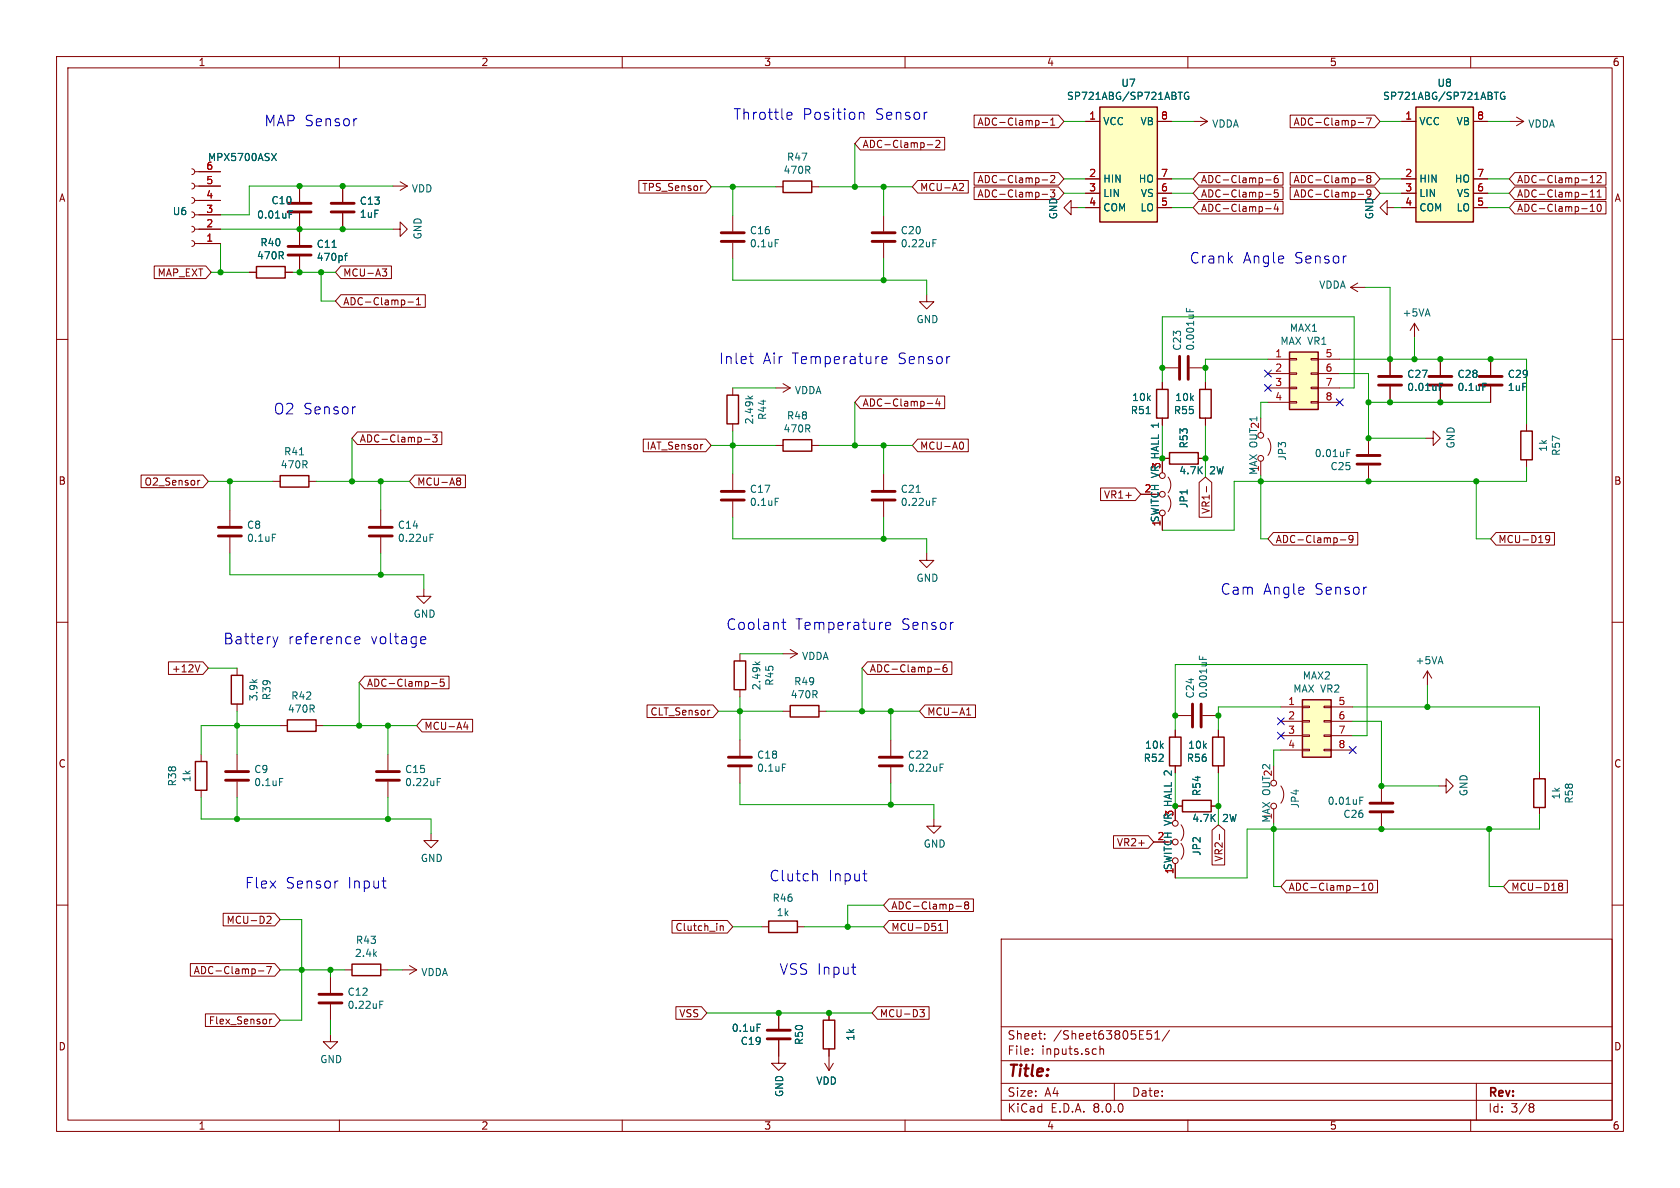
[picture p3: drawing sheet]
<svg xmlns="http://www.w3.org/2000/svg" width="297mm" height="210mm" viewBox="0 0 297 210" stroke-linecap="round" stroke-linejoin="round" font-family="sans-serif">
<g fill="none" stroke="#840000" stroke-width=".18">
<path d="M10 10h277v190h-277zM12 12h273v186h-273zM60 10v2M110 10v2M160 10v2M210 10v2M260 10v2M129.5 38.1v2.8M137.2 33h1.2M143.5 33h1.3M156.2 38.1v2.8M10 60h2"/>
<path d="M129.5 42.9v2.8M156.2 42.9v2.8M250.1 57.2l-.8 1.2M250.1 57.2v2.5M250.1 57.2l.7 1.2M285 60h2M205.5 67.6v1.2M205.5 73.9v1.3M213.1 67.6v1.2M213.1 73.9v1.3M222.9 73.9v2.6M224.2 77.5a2.54 2.54 0 0 1 0 3"/>
<path d="M241.9 77.5v2.8M48.3 85.1h1.2M54.6 85.1h1.3M67.3 90.2v2.8M67.3 95v2.8M205.5 81h1.3M211.8 81h1.3M241.9 82.3v2.8M10 110h2M41.9 118.1v1.3M74.9 104.1v1.3h1.3l-1.3 1.3-1.2-1.3h1.2M285 110h2"/>
<path d="M41.9 124.5v1.2M41.9 133.4v2.7M41.9 138.2v2.8M215.4 129v1.3M215.4 135.4v1.3M225.2 135.4v2.5M226.4 138.9a2.54 2.54 0 0 1 0 3.1M244.2 138.9v2.8M10 160h2M165.1 144.8v1.3h1.3l-1.3 1.2-1.3-1.2h1.3M204 148.8h2.5M207.8 152.7v2.5"/>
<path d="M208.8 149.1a2.26 2.26 0 0 1 0 2.8M208.8 145.8a2.26 2.26 0 0 1 0 2.8M244.2 143.8v2.8M285 160h2M177 166h108v32h-108zM60 198v2M110 198v2M160 198v2M177 194.5h108M177 191.5h108M177 187.5h108M177 181.5h108"/>
<path d="M182.5 186.3v.1M182.5 185.5v.1M184.7 183.6v.1M184.7 182.8v.1M194.5 184.9v1.5M194.5 185.5l.2-.1 .3 .1 .1 .9M197 191.5v3M202.8 182.2h.7M203 182.8h.3l.3 .3-.1 .5-.5 .1M204.2 183.7h.8M204.2 182.6l.4-.4v1.5M206.7 182.1l-1.2 2"/>
<path d="M210 198v2M260 198v2M261 191.5v6.5M270.6 195.1h.3l.3 .3-.3 .3M270.6 195.7h.3M270.9 195.7l.2 .2 .1 .4-.3 .3h-.3"/>
<circle cx="222.9" cy="77" r=".51"/>
<circle cx="222.9" cy="81" r=".51"/>
<circle cx="225.2" cy="138.4" r=".51"/>
<circle cx="207.8" cy="148.8" r=".51"/>
<circle cx="207.8" cy="152.1" r=".51"/>
<circle cx="207.8" cy="145.5" r=".51"/>
<circle cx="225.2" cy="142.5" r=".51"/>
</g>
<path d="M127.5 42.7h4.1M127.5 41.1h4.1M154.2 42.7h4M154.2 41.1h4M65.3 94.7h4M65.3 93.2h4M239.9 80.5h4.1M239.9 82h4.1M39.9 137.9h4M39.9 136.4h4M242.2 142h4.1M242.2 143.5h4.1" fill="none" stroke="#840000" stroke-width=".51"/>
<path d="M137 42.4h.7M164.9 42.4h.6M164.9 43h.5M202.6 73.1h.8M238.1 79.4h.6M52.9 80.4h.8M76 95h.5M76 94.4h.6M238.1 80.1h.4M49.4 137.6h.6M240.4 141.5h.4M240.4 140.9h.6" fill="none" stroke="#006464" stroke-width=".18"/>
<path d="M138.4 32h5.1v2h-5.1zM204.5 68.8h2v5.1h-2zM212.1 68.8h2v5.1h-2zM49.5 84.1h5.1v2h-5.1zM206.8 80h5v2h-5zM40.9 119.4h2v5.1h-2zM214.4 130.3h2v5.1h-2z" fill="none" stroke="#840000" stroke-width=".25"/>
<path d="M230.3 123.7h5v10.2h-5z" fill="#ffffc2"/>
<g fill="none" stroke="#840000" stroke-width=".18">
<path d="M60.6 32.9v2.8M60.6 37.7v2.8M69.5 32.9h2.5M70.7 32.1l1.3 .8M72 32.9l-1.3 .8M189.4 36.7v-1.3l-1.3 1.3 1.3 1.3v-1.3h1.2M69.5 40.5h1.2v-1.3l1.3 1.3-1.3 1.3v-1.3M252.1 77.5h1.3v-1.3l1.2 1.3-1.2 1.2v-1.2M254.6 63.5v2.8M254.6 68.3v2.8M263.5 63.5v2.8M263.5 68.3v2.8"/>
<path d="M269.9 74.9v1.3M40.6 90.2v2.8M40.6 95v2.8M269.9 81.3v1.3M35.6 133.4v1.2M35.6 139.7v1.3M49.5 128.3h1.3M55.9 128.3h1.2M226.4 125h3.9M226.4 127.5h3.9M226.4 130h3.9M226.4 132.6h3.9"/>
<path d="M230.3 132.5h1.2v.2h-1.2zM230.3 129.9h1.2v.3h-1.2zM230.3 127.4h1.2v.2h-1.2zM230.3 124.8h1.2v.3h-1.2zM234.1 132.5h1.2v.2h-1.2zM234.1 129.9h1.2v.3h-1.2zM234.1 127.4h1.2v.2h-1.2zM234.1 124.8h1.2v.3h-1.2zM235.3 125h3.8M235.3 127.5h3.8M235.3 130h3.8M235.3 132.6h3.8"/>
</g>
<path d="M268.9 76.2h2v5.1h-2zM34.5 134.6h2.1v5.1h-2.1zM50.8 127.3h5.1v2h-5.1zM230.3 123.7h5v10.2h-5z" fill="none" stroke="#840000" stroke-width=".25"/>
<path d="M58.5 37.5h4.1M58.5 35.9h4.1M252.6 68.1h4.1M252.6 66.5h4.1M261.5 68.1h4.1M261.5 66.5h4.1M38.6 94.7h4.1M38.6 93.2h4.1" fill="none" stroke="#840000" stroke-width=".51"/>
<path d="M262.1 67.8h.6M48.1 94.4h.7" fill="none" stroke="#006464" stroke-width=".18"/>
<path d="M250.3 18.9h10.2v20.3h-10.2z" fill="#ffffc2"/>
<path d="M250.3 18.9h10.2v20.3h-10.2zM45.3 47.1h5.1v2h-5.1zM138.4 77.7h5.1v2.1h-5.1zM129.8 116.8h2v5.1h-2zM139.7 124.7h5.1v2h-5.1zM62.2 170.4h5.1v2.1h-5.1z" fill="none" stroke="#840000" stroke-width=".25"/>
<g fill="none" stroke="#840000" stroke-width=".18">
<path d="M33.9 29.8l.4 .2 .1 .4-.1 .3-.4 .2M33.9 32.4l.4 .1 .1 .4-.1 .4-.4 .1M33.9 34.9l.4 .2 .1 .3-.1 .4-.4 .1M33.9 37.5l.4 .1 .1 .4-.1 .3-.4 .2M33.9 40l.4 .1 .1 .4-.1 .4-.4 .1M34.4 30.4h4.6M34.4 32.9h4.6M34.4 35.4h4.6M34.4 38h4.6M53 32.9v2.8M53 37.7v5.6M247.8 21.5h2.5"/>
<path d="M247.8 31.6h2.5M247.8 34.2h2.5M247.8 36.7h2.5M260.5 21.5h2.5M260.5 31.6h2.5M260.5 34.2h2.5M260.5 36.7h2.5M266.8 21.5h2.6M268.1 20.7l1.3 .8M269.4 21.5l-1.3 .7M33.9 42.5l.4 .2 .1 .4-.1 .3-.4 .2M34.4 40.5h4.6"/>
<path d="M34.4 43.1h4.6M44.1 48.1h1.2M50.4 48.1h1.3M53 45.3v2.8M137.2 78.7h1.2M143.5 78.7h1.3M129.5 83.8v2.8M129.5 88.6v2.8M156.2 83.8v2.8M156.2 88.6v2.8M163.8 97.8v1.3h1.3l-1.3 1.2-1.2-1.2h1.2M130.8 115.6v1.2"/>
<path d="M138.4 115.6h2.6M139.7 114.8l1.3 .8M141 115.6l-1.3 .7M68.6 133.4v2.7M68.6 138.2v2.8M130.8 121.9v1.3M130.8 130.8v2.8M130.8 135.6v2.8M138.4 125.7h1.3M144.8 125.7h1.2M157.5 130.8v2.8M157.5 135.6v2.8"/>
<path d="M254.4 138.9h1.3v-1.2l1.2 1.2-1.2 1.3v-1.3M58.4 172.7v2.8M58.4 177.5v2.8M61 171.5h1.2M67.3 171.5h1.3M71.1 171.5h2.6M72.4 170.7l1.3 .8M73.7 171.5l-1.3 .7M58.4 182.9v1.3h1.3l-1.3 1.2-1.3-1.2h1.3"/>
</g>
<g fill="none" stroke="#006464" stroke-width=".18">
<path d="M264.2 16.3h.7M266 16.4a.59 .59 0 0 0-.8 .5 .59 .59 0 0 0 .8 .6v-.5h-.2M48 27.1l.9 1.3M48.9 27.1l-.9 1.3M51.1 37.9h.5M51.1 37.3h.6M58.7 43.7h.7M60.9 45.2h.5M61.4 44.8l-.3 .2v1M137 88.1h.7M162 87h.7M164.9 88.1h.6"/>
<path d="M164.9 88.7h.5M133.5 117l.5 .5M134.3 117l-.4 .4M77.3 138.2h.4M77.3 137.6h.6M138.3 135.1h.6M166.2 135.7h.4M166.2 135.1h.6M67.1 177.6h.5M67.1 177h.6"/>
</g>
<g fill="none" stroke="#840000" stroke-width=".51">
<path d="M50.9 37.5h4.1M50.9 35.9h4.1M50.9 45.1h4.1M50.9 43.6h4.1M127.5 88.4h4.1M127.5 86.9h4.1M154.2 88.4h4M154.2 86.9h4M66.5 137.9h4.1M66.5 136.4h4.1M128.8 135.4h4M128.8 133.9h4"/>
<path d="M155.4 135.4h4.1M155.4 133.9h4.1M56.4 177.3h4.1M56.4 175.8h4.1"/>
</g>
<path d="M194.4 18.9h10.2v20.3h-10.2z" fill="#ffffc2"/>
<path d="M194.4 18.9h10.2v20.3h-10.2zM128.5 69.9h2.1v5h-2.1zM135.9 162.8h5.1v2h-5.1z" fill="none" stroke="#840000" stroke-width=".25"/>
<g fill="none" stroke="#840000" stroke-width=".18">
<path d="M191.9 21.5h2.5M191.9 31.6h2.5M191.9 34.2h2.5M191.9 36.7h2.5M204.6 21.5h2.5M204.6 31.6h2.5M204.6 34.2h2.5M204.6 36.7h2.5M210.9 21.5h2.6M212.2 20.7l1.3 .8M213.5 21.5l-1.3 .7M245.2 36.7v-1.3l-1.2 1.3 1.2 1.3v-1.3h1.3"/>
<path d="M129.5 68.6v1.3M129.5 74.9v1.3M205.5 65h2.8M210.3 65h2.8M76.2 147.3v1.3h1.3l-1.3 1.3-1.3-1.3h1.3M134.6 163.8h1.3M141 163.8h1.2"/>
</g>
<path d="M208.3 16.3h.7M210.1 16.4a.59 .59 0 0 0-.7 .5 .59 .59 0 0 0 .7 .6l.1-.5h-.3M209.7 54.5v.6M210.4 54.7v.4M132.2 70l.5 .5M133.1 70l-.5 .4" fill="none" stroke="#006464" stroke-width=".18"/>
<path d="M208.5 63v4.1M210.1 63v4.1" fill="none" stroke="#840000" stroke-width=".51"/>
<path d="M228 62.2h5v10.2h-5z" fill="#ffffc2"/>
<g fill="none" stroke="#840000" stroke-width=".18">
<path d="M35.2 38h3.8M35.2 35.4h3.8M35.2 32.9h3.8M35.2 30.4h3.8M53 32.9v2.8M53 37.7v5.6M60.6 32.9v2.8M60.6 37.7v2.8M112.9 31.9h11.9l.9 1.1-.9 1.1h-11.9zM124.2 32.8l-.2 .1M152.1 24.3h14.9v2.2h-14.9l-1-1.1zM162.2 31.9h9v2.2h-9l-.9-1.1z"/>
<path d="M163.9 25.6h1M165.4 24.9l.5-.1 .3 .4-.8 .9h.8M169.8 32.4l.4 .1 .1 .3-.7 .9h.7M172.2 33.1h14.9l1 1.1-1 1.1h-14.9zM172.2 30.5h14.9l1 1.1-1 1.1h-14.9zM172.2 20.4h14.9l1 1.1-1 1.1h-14.9zM184.2 34.3h1M184.2 31.8h1M184.2 21.6h1M185.7 33.6h.8l-.4 .4 .3 .2 .1 .4M185.7 31.1l.5-.1 .3 .4-.8 .9h.8M185.7 22.1h.8"/>
<path d="M185.7 21.2l.4-.3v1.2M191.9 21.5h2.5M191.9 31.6h2.5M191.9 34.2h2.5M191.9 36.7h2.5M204.6 21.5h2.5M204.6 31.6h2.5M204.6 34.2h2.5M204.6 36.7h2.5M211.9 30.5h14.9v2.2h-14.9l-1-1.1zM211.9 35.6h14.9v2.2h-14.9l-1-1.1zM211.9 33.1h14.9v2.2h-14.9l-1-1.1z"/>
<path d="M223.7 34.3h1M223.7 31.8h1M223.7 36.9h1M225.6 36l-.3 .9h.7M225.9 31l-.4 .1a.85 .85 0 0 0 0 1.2l.4-.1 .1-.5-.3-.2-.3 .1-.1 .1M225.9 36.5v.9M225.9 33.6h-.6v.6l.1-.2 .5 .1 .1 .2-.1 .4-.2 .1-.4-.1M228.1 20.4h14.9l1 1.1-1 1.1h-14.9zM228.1 30.5h14.9l1 1.1-1 1.1h-14.9zM228.1 33.1h14.9l1 1.1-1 1.1h-14.9zM240.1 34.3h1M240.1 31.8h1"/>
<path d="M240.1 21.6h1M241.6 20.9h.8l-.5 1.2M241.9 31.6l-.3 .2v.3l.3 .2h.2l.3-.2v-.3l-.3-.2M241.9 31.6l-.3-.3 .3-.3h.2l.3 .3-.3 .3M241.9 31.6h.2M242.4 34.1l-.3 .2h-.3l-.2-.2 .1-.4 .2-.1 .4 .1v.8M247.8 21.5h2.5M247.8 31.6h2.5M247.8 34.2h2.5M247.8 36.7h2.5M260.5 21.5h2.5M260.5 31.6h2.5"/>
<path d="M260.5 34.2h2.5M260.5 36.7h2.5M267.8 30.5h16.1v2.2h-16.1l-1-1.1zM267.8 33.1h16.1v2.2h-16.1l-1-1.1zM267.8 35.6h16.1v2.2h-16.1l-1-1.1zM279.6 34.3h1M281.1 32.3h.8M281.1 31.4l.4-.4v1.3M281.1 33.9l.4-.3v1.2M281.1 36.5l.4-.4v1.3M281.1 34.8h.8M281.1 37.4h.8"/>
<path d="M282.3 31.1l.5-.1 .3 .4-.8 .9h.8M282.3 34.8h.8M282.3 33.9l.4-.3v1.2M282.5 36.2l.2-.1a.68 .68 0 0 1 .4 .6 .68 .68 0 0 1-.4 .7l-.2-.1-.2-.4zM27.3 47h9.1l.9 1.1-.9 1.1h-9.1zM35.2 43.1h3.8M35.2 40.5h3.8M44.1 48.1h1.2M50.4 48.1h1.3M53 45.3v2.8M60.3 52.1h14.9v2.2h-14.9l-1-1.1zM60.3 47h8.9v2.2h-8.9l-1-1.1z"/>
<path d="M67.6 47.5h.8l-.5 .5 .4 .1 .1 .5-.3 .2h-.3M72.1 53.4h1M73.6 53.9h.7M73.6 53l.4-.4v1.3M163.8 52.1v1.2h1.3l-1.3 1.3-1.2-1.3h1.2M238.8 50.8l1.2 .8M238.8 50.8h2.5M240 50l-1.2 .8M63.2 76.4h14.9v2.2h-14.9l-1-1.1zM75 77.7h1M76.5 76.9h.8l-.5 .5 .4 .1v.5l-.2 .1-.5-.1M113.7 77.6h11.1l.9 1.1-.9 1.2h-11.1z"/>
<path d="M124.1 78.6h.1M137.2 68.6h2.5M138.4 67.8l1.3 .8M139.7 68.6l-1.3 .7M152.1 70h14.9v2.2h-14.9l-1-1.1zM162.2 77.6h9v2.3h-9l-.9-1.2zM163.9 71.3h1M165.7 70.5l-.3 .9h.8M166 70.9v.9M169.8 78.2l.1-.1a.68 .68 0 0 1 .5 .7 .68 .68 0 0 1-.5 .6l-.1-.1M205.5 67.6v1.2M205.5 73.9v1.3"/>
<path d="M213.1 67.6v1.2M213.1 73.9v1.3M224.2 63.5h3.8M224.2 66h3.8M224.2 68.6h3.8M224.2 71.1h3.8M228 71h1.2v.2h-1.2zM228 68.5h1.2v.2h-1.2zM228 65.9h1.2v.3h-1.2zM228 63.4h1.2v.2h-1.2zM231.8 71h1.2v.2h-1.2zM231.8 68.5h1.2v.2h-1.2z"/>
<path d="M231.8 65.9h1.2v.3h-1.2zM231.8 63.4h1.2v.2h-1.2zM233 63.5h3.9M233 66h3.9M233 68.6h3.9M233 71.1h3.9M245.7 63.5v2.8M245.7 68.3v2.8M254.6 63.5v2.8M254.6 68.3v2.8M263.5 63.5v2.8M263.5 68.3v2.8"/>
<path d="M24.9 84h11l.9 1.1-.9 1.1h-11zM35.3 84.9l-.3 .3M73.3 84h9v2.2h-9l-.9-1.1zM81 84.5h.2l.2 .2-.2 .3M81 85h.2M81.2 85l.2 .3v.2l-.2 .3h-.2M194.6 86.3h6.1l1 1.1-1 1.1h-6.1zM201.7 87.4h2.5M205.5 91.2v2.5M205.5 81h1.3M206.5 87.6a2.27 2.27 0 0 1 0 2.8M206.5 84.3a2.26 2.26 0 0 1 0 2.8"/>
<path d="M211.8 81h1.3M212 85.3l1.1-1 1.1 1v6.1h-2.2zM213.3 86v1M225.1 94.1h14.9v2.3h-14.9l-.9-1.1zM237 95.4h.9M239.2 95.2l-.2 .2h-.4l-.1-.2 .1-.5h.4l.1 .1a.84 .84 0 0 1-.3 1.1h-.2M264.5 94.1h10.3v2.3h-10.3l-1-1.1zM274 95.2l-.3 .2h-.2l-.3-.2 .2-.5h.3l.2 .1a.84 .84 0 0 1-.3 1.1h-.2M29.8 117h6.1l.9 1.1-.9 1.1h-6.1zM35.3 117.5l-.4 1.3M64.5 119.5h14.9v2.3h-14.9l-1-1.1zM153.4 117h14.9v2.2h-14.9l-1-1.1z"/>
<path d="M165.2 118.3h1M167.3 117.5l-.3 .1a.85 .85 0 0 0 0 1.2l.4-.1v-.5l-.2-.2-.4 .1-.1 .1M252.3 118.6l-.7 1.3M252.3 118.6v2.6M252.3 118.6l.8 1.3M74.6 127.2h9v2.2h-9l-.9-1.1zM76.3 120.8h1M78.5 120.1h-.6l-.1 .6 .2-.2 .4 .1 .1 .2v.4l-.2 .1-.5-.1M82.3 127.6l-.3 .9h.8M82.6 128.1v.8M114.4 124.6h11.6l1 1.1-1 1.1h-11.6zM125.4 125.6h.1"/>
<path d="M163.5 124.6h9v2.2h-9l-.9-1.1zM170.9 126.4h.7M170.9 125.5l.3-.4v1.3M207.8 126.5h2.8M207.8 129v1.3M212.6 126.5h2.8M215.4 129v1.3M215.4 135.4v1.3M272.2 136.4v1.3M157.2 158.9h14.9v2.2h-14.9l-1-1.1zM170.8 160l-.3-.3 .3-.3h.2l.2 .3-.2 .3M170.8 160l-.3 .2 .1 .4 .2 .1h.2l.2-.3v-.2l-.2-.2"/>
<path d="M170.8 160h.2M196.9 147.7h6.1l1 1.1-1 1.2h-6.1zM204 148.8h2.5M207.8 142.5h1.2M207.8 152.7v2.5M214.1 142.5h1.3M214.3 146.7l1.1-.9 1.1 .9v6.2h-2.2zM215.6 147.5v.9M227.4 155.6h16.1v2.2h-16.1l-1-1.1zM240.8 157.4h.7M240.8 156.5l.3-.4v1.3M242.1 156.2l.2-.1a.68 .68 0 0 1 .4 .7 .68 .68 0 0 1-.4 .6l-.2-.1-.1-.4z"/>
<path d="M266.8 155.6h10.3v2.2h-10.3l-1-1.1zM272.2 142.7v1.3M275.8 156.7l-.3 .2v.2l.3 .3h.2l.3-.3v-.2l-.3-.2M275.8 156.7l-.3-.3 .3-.3h.2l.3 .3-.3 .3M275.8 156.7h.2M33.7 170.3h14.9l.9 1.2-.9 1.1h-14.9zM36.3 179.2h12.3l.9 1.1-.9 1.2h-12.3zM39.5 161.4h9.1l.9 1.2-.9 1.1h-9.1zM45.7 171.6h.9M47.1 170.9h.9l-.6 1.2M47.3 162h.4l.2 .3-.8 .9h.8M118.8 162.7h9.8l.9 1.1-.9 1.1h-9.8z"/>
<path d="M119.5 178h4.5l1 1.1-1 1.1h-4.5zM127.3 163.7v.8M127.3 163.8l.2-.1h.3l.1 .8M137.7 179.1v2.8M146.6 179.1v1.2M155.1 178h9.2v2.2h-9.2l-.9-1.1zM157.2 162.7h10.3v2.2h-10.3l-1-1.1zM162.6 178.5h.8l-.4 .5 .3 .1 .1 .4-.2 .2h-.4M165.9 164.5h.8M165.9 163.6l.4-.4v1.3M169 160.2h1M47.7 180.2v.8"/>
<path d="M48 180.2l-.3 .2M137.7 183.9v4.1h1.2l-1.2 1.2-1.3-1.2h1.3M145.8 188l.8 1.2M146.6 185.4v3.8M147.3 188l-.7 1.2"/>
<circle cx="205.5" cy="90.7" r=".51"/>
<circle cx="205.5" cy="84.1" r=".51"/>
<circle cx="205.5" cy="87.4" r=".51"/>
</g>
<path d="M228 62.2h5v10.2h-5zM206.8 130.3h2v5.1h-2zM271.1 137.7h2.1v5h-2.1zM209 141.5h5.1v2h-5.1zM145.5 180.3h2.1v5.1h-2.1z" fill="none" stroke="#840000" stroke-width=".25"/>
<path d="M243.7 68.1h4.1M243.7 66.5h4.1M210.8 124.5v4M212.3 124.5v4M135.6 182.1h4.1M135.6 183.6h4.1" fill="none" stroke="#840000" stroke-width=".51"/>
<g fill="none" stroke="#006464" stroke-width=".18">
<path d="M208.3 16.3h.7M210.1 16.4a.59 .59 0 0 0-.7 .5 .59 .59 0 0 0 .7 .6l.1-.5h-.3M264.2 16.3h.7M266 16.4a.59 .59 0 0 0-.8 .5 .59 .59 0 0 0 .8 .6v-.5h-.2M48 27.1l.9 1.3M48.9 27.1l-.9 1.3M51.1 37.9h.5M51.1 37.3h.6M58.7 43.7h.7M60.9 45.2h.5M61.4 44.8l-.3 .2v1M202.6 73.1h.8"/>
<path d="M254.5 68.4h.4M254.5 67.8h.6M262.1 67.8h.6M212 116v.6M212.6 116.1v.5M133.8 181h.7"/>
</g>
<g fill="none" stroke="#0000c2" stroke-width=".18">
<path d="M139.2 19.9l.6-.1 .1 .1 .1 .4-.9 .2M151.9 19.8v1.3M163.7 19.8h.2M62.9 21h.2M139.2 21l.2 .1 .5-.1M151.9 20a.47 .47 0 0 1 .8 .1v1M237.9 45.2h.1M62.7 71.9h.2M132.5 63h.7M132.7 64l.1 .2 .4 .1M155.9 63.7l.9-.2-.1-.4-.5-.1-.3 .3 .1 .9 .2 .1 .5-.1M48.2 112.6l.5 1.2"/>
<path d="M48.7 113.8l-.2 .5M49.1 112.6l-.4 1.2M62.7 113.2l.9-.2-.1-.4h-.5l-.3 .2 .1 .9 .2 .1 .5-.1M74.6 112.6h.6l.1 .4-.9 .2M75.2 113.7l-.6 .1M138.2 110h.7M138.5 109.4v1.6l.1 .2 .3 .1M156.6 110.6l.9-.1-.1-.4-.6-.1-.2 .3 .1 .9 .1 .1 .6-.1M168.4 110h.2M241.4 103.8h.2M59.6 155.7h.1M67.5 155.7h.8"/>
<path d="M68.1 157h.2M144 154.5h.2l.3 .2v1M152.5 154.5h.8M152.9 155.6l.4 .1M150.6 171h.7M150.9 172.1l.4 .1"/>
</g>
<g fill="none" stroke="#009600" stroke-width=".18">
<path d="M69.5 32.9h-25.4v5.1h-5.1M125.7 33h11.5M129.5 33v5.1M144.8 33h16.5M151.1 25.4v7.6M156.2 33v5.1M188.1 31.6h3.8M188.1 21.5h3.8M188.1 34.2h3.8M190.6 36.7h1.3M207.1 31.6h3.8M207.1 21.5h3.8"/>
<path d="M207.1 34.2h3.8M207.1 36.7h3.8M244 31.6h3.8M244 21.5h3.8M244 34.2h3.8M246.5 36.7h1.3M263 31.6h3.8M263 21.5h3.8M263 34.2h3.8M263 36.7h3.8M37.3 48.1h6.8M39 40.5h30.5"/>
<path d="M39 43.1v5M51.7 48.1h7.6M56.8 48.1v5.1h2.5M129.5 45.7v3.8h34.3v2.6M156.2 45.7v3.8M241.3 50.8h4.4v12.7M250.1 59.7v3.8M62.2 77.5v7.6M125.7 78.7h11.5M129.5 76.2v7.6M129.5 68.6h7.7M144.8 78.7h16.5"/>
<path d="M151.1 71.1v7.6M156.2 78.7v5.1M205.5 67.6v-11.6h33.9v12.6h-2.5M205.5 75.2v5.8M213.1 75.2v9.1M224.2 63.5h-11.1v4.1M224.2 71.1h-1.3v2.8M236.9 63.5h33v11.4M236.9 66h5v11.5h10.2M241.9 71.1h21.6M36.8 85.1h11.5M40.6 97.8v3.8h34.3v2.5"/>
<path d="M40.6 85.1v5.1M55.9 85.1h16.5M67.3 85.1v5.1M67.3 97.8v3.8M129.5 91.4v3.9h34.3v2.5M156.2 91.4v3.9M222.9 84.1v11.2h1.3M261 85.1v10.2h2.5M269.9 82.6v2.5h-51.7v8.6h-12.7M36.8 118.1h5.1M130.8 115.6h7.6M152.4 118.1v7.6"/>
<path d="M41.9 125.7v7.7M49.5 128.3h-13.9v5.1M57.1 128.3h16.6M63.5 120.7v7.6M68.6 128.3v5.1M127 125.7h11.4M130.8 123.2v7.6M130.8 138.4v3.8h34.3v2.6M146 125.7h16.6M157.5 125.7v5.1M157.5 138.4v3.8M207.8 129v-11.5h33.9v12.5h-2.6"/>
<path d="M207.8 136.7v5.8M215.4 136.7v9.1M226.4 125h-11v4M226.4 132.6h-1.2v2.8M239.1 125h33.1v11.4M239.1 127.5h5.1v11.4h10.2M252.3 121.2v3.8M35.6 141v3.8h40.6v2.5M41.9 141v3.8M68.6 141v3.8M225.2 145.5v11.2h1.2M263.3 146.6v10.1h2.5"/>
<path d="M272.2 144v2.6h-51.7v8.6h-12.7M49.5 171.5h11.5M49.5 162.6h3.8v17.7h-3.8M58.4 171.5v1.2M68.6 171.5h2.5M125 179.1h29.2M129.5 163.8h5.1M142.2 163.8h14M156.2 160h-6.3v3.8M58.4 180.3v2.6"/>
</g>
<path d="M223.5 68l1.3 1.2M223.5 65.4l1.3 1.2M224.8 68l-1.3 1.2M224.8 65.4l-1.3 1.2M236.2 70.5l1.3 1.2M237.5 70.5l-1.3 1.2M225.8 129.4l1.3 1.3M225.8 126.9l1.3 1.2M227.1 129.4l-1.3 1.3M227.1 126.9l-1.3 1.2M238.5 132l1.3 1.2M239.8 132l-1.3 1.2" fill="none" stroke="#000084" stroke-width=".18"/>
<g fill="#009600" stroke="#009600" stroke-width=".18">
<circle cx="67.3" cy="85.1" r=".46"/>
<circle cx="67.3" cy="101.6" r=".46"/>
<circle cx="62.2" cy="85.1" r=".46"/>
<circle cx="40.6" cy="85.1" r=".46"/>
<circle cx="56.8" cy="48.1" r=".46"/>
<circle cx="39" cy="48.1" r=".46"/>
<circle cx="60.6" cy="32.9" r=".46"/>
<circle cx="53" cy="32.9" r=".46"/>
<circle cx="53" cy="48.1" r=".46"/>
<circle cx="53" cy="40.5" r=".46"/>
<circle cx="60.6" cy="40.5" r=".46"/>
<circle cx="149.9" cy="163.8" r=".46"/>
<circle cx="137.7" cy="179.1" r=".46"/>
<circle cx="146.6" cy="179.1" r=".46"/>
<circle cx="68.6" cy="128.3" r=".46"/>
<circle cx="41.9" cy="128.3" r=".46"/>
<circle cx="41.9" cy="144.8" r=".46"/>
<circle cx="63.5" cy="128.3" r=".46"/>
<circle cx="58.4" cy="171.5" r=".46"/>
<circle cx="53.3" cy="171.5" r=".46"/>
<circle cx="68.6" cy="144.8" r=".46"/>
<circle cx="129.5" cy="33" r=".46"/>
<circle cx="151.1" cy="33" r=".46"/>
<circle cx="156.2" cy="33" r=".46"/>
<circle cx="156.2" cy="49.5" r=".46"/>
<circle cx="244.2" cy="146.6" r=".46"/>
<circle cx="244.2" cy="138.9" r=".46"/>
<circle cx="252.3" cy="125" r=".46"/>
<circle cx="225.2" cy="146.6" r=".46"/>
<circle cx="215.4" cy="142.5" r=".46"/>
<circle cx="207.8" cy="142.5" r=".46"/>
<circle cx="207.8" cy="126.5" r=".46"/>
<circle cx="215.4" cy="126.5" r=".46"/>
<circle cx="129.5" cy="78.7" r=".46"/>
<circle cx="156.2" cy="78.7" r=".46"/>
<circle cx="156.2" cy="95.3" r=".46"/>
<circle cx="151.1" cy="78.7" r=".46"/>
<circle cx="263.5" cy="63.5" r=".46"/>
<circle cx="254.6" cy="71.1" r=".46"/>
<circle cx="250.1" cy="63.5" r=".46"/>
<circle cx="213.1" cy="81" r=".46"/>
<circle cx="241.9" cy="85.1" r=".46"/>
<circle cx="241.9" cy="77.5" r=".46"/>
<circle cx="245.7" cy="71.1" r=".46"/>
<circle cx="241.9" cy="71.1" r=".46"/>
<circle cx="222.9" cy="85.1" r=".46"/>
<circle cx="205.5" cy="81" r=".46"/>
<circle cx="254.6" cy="63.5" r=".46"/>
<circle cx="263.3" cy="146.6" r=".46"/>
<circle cx="261" cy="85.1" r=".46"/>
<circle cx="245.7" cy="63.5" r=".46"/>
<circle cx="213.1" cy="65" r=".46"/>
<circle cx="205.5" cy="65" r=".46"/>
<circle cx="152.4" cy="125.7" r=".46"/>
<circle cx="130.8" cy="125.7" r=".46"/>
<circle cx="157.5" cy="125.7" r=".46"/>
<circle cx="157.5" cy="142.2" r=".46"/>
</g>
<text font-size="2.8" fill="#840000" x="178" y="190.9">Title:</text>
<g font-size="2.6" fill="#0000c2">
<text x="46.6" y="22.5">MAP Sensor</text>
<text x="129.5" y="21.3">Throttle</text>
<text x="141.8" y="21.3">Position</text>
<text x="154.7" y="21.3">Sensor</text>
<text x="210.2" y="46.7">Crank</text>
<text x="219.7" y="46.7">Angle</text>
<text x="228.8" y="46.7">Sensor</text>
<text x="127" y="64.5">Inlet</text>
<text x="134.8" y="64.5">Air</text>
<text x="140" y="64.5">Temperature</text>
<text x="158.7" y="64.5">Sensor</text>
<text x="48.3" y="73.4">O2 Sensor</text>
<text x="215.6" y="105.3">Cam</text>
<text x="223.2" y="105.3">Angle</text>
<text x="232.4" y="105.3">Sensor</text>
<text x="128.3" y="111.5">Coolant</text>
<text x="140.5" y="111.5">Temperature</text>
<text x="159.3" y="111.5">Sensor</text>
<text x="39.4" y="114.1">Battery</text>
<text x="50.8" y="114.1">reference</text>
<text x="65.5" y="114.1">voltage</text>
<text x="135.9" y="156">Clutch</text>
<text x="146.4" y="156">Input</text>
<text x="43.2" y="157.2">Flex</text>
<text x="50.4" y="157.2">Sensor</text>
<text x="61.4" y="157.2">Input</text>
<text x="137.7" y="172.5">VSS Input</text>
</g>
<g font-size="2.1" fill="#840000">
<text x="178" y="184">Sheet:</text>
<text x="186.2" y="184">/Sheet63805E51/</text>
<text x="178" y="186.7">File:</text>
<text x="184.1" y="186.7">inputs.sch</text>
<text x="178" y="196.9">KiCad</text>
<text x="178" y="194.1">Size:</text>
<text x="184.7" y="194.1">A4</text>
<text x="185.7" y="196.9">E.D.A.</text>
<text x="193.3" y="196.9">8.0.0</text>
<text x="200" y="194.1">Date:</text>
<text x="263" y="194.3">Rev:</text>
<text x="263" y="196.9">Id:</text>
<text x="267.1" y="196.9">3/8</text>
</g>
<g font-size="1.8" fill="#840000">
<text x="35" y="11.9">1</text>
<text x="85" y="11.9">2</text>
<text x="135" y="11.9">3</text>
<text x="185" y="11.9">4</text>
<text x="235" y="11.9">5</text>
<text x="285" y="11.9">6</text>
<text x="172.7" y="22.4">ADC-Clamp-1</text>
<text x="228.6" y="22.4">ADC-Clamp-7</text>
<text x="152.4" y="26.4">ADC-Clamp-2</text>
<text x="10.3" y="35.9">A</text>
<text x="113.4" y="34">TPS_Sensor</text>
<text x="162.6" y="34">MCU-A2</text>
<text x="172.7" y="35.1">ADC-Clamp-3</text>
<text x="172.7" y="32.6">ADC-Clamp-2</text>
<text x="212.2" y="32.6">ADC-Clamp-6</text>
<text x="212.2" y="35.1">ADC-Clamp-5</text>
<text x="228.6" y="32.6">ADC-Clamp-8</text>
<text x="228.6" y="35.1">ADC-Clamp-9</text>
<text x="268.1" y="32.6">ADC-Clamp-12</text>
<text x="268.1" y="35.1">ADC-Clamp-11</text>
<text x="285.3" y="35.9">A</text>
<text x="212.2" y="37.7">ADC-Clamp-4</text>
<text x="268.1" y="37.7">ADC-Clamp-10</text>
<text x="27.8" y="49.1">MAP_EXT</text>
<text x="60.6" y="49.1">MCU-A3</text>
<text x="60.6" y="54.2">ADC-Clamp-1</text>
<text x="152.4" y="72.1">ADC-Clamp-4</text>
<text x="63.5" y="78.4">ADC-Clamp-3</text>
<text x="114.2" y="79.7">IAT_Sensor</text>
<text x="162.6" y="79.7">MCU-A0</text>
<text x="10.3" y="85.9">B</text>
<text x="25.4" y="86">O2_Sensor</text>
<text x="73.7" y="86">MCU-A8</text>
<text x="195.1" y="88.3">VR1+</text>
<text x="285.3" y="85.9">B</text>
<text x="205.2" y="93.2" transform="rotate(-90 205.2 93.2)">1SWITCH VR HALL 1</text>
<text x="214.1" y="90.9" transform="rotate(-90 214.1 90.9)">VR1-</text>
<text x="225.4" y="96.2">ADC-Clamp-9</text>
<text x="264.8" y="96.2">MCU-D19</text>
<text x="30.3" y="119.1">+12V</text>
<text x="153.7" y="119.1">ADC-Clamp-6</text>
<text x="64.8" y="121.6">ADC-Clamp-5</text>
<text x="74.9" y="129.2">MCU-A4</text>
<text x="114.9" y="126.7">CLT_Sensor</text>
<text x="163.8" y="126.7">MCU-A1</text>
<text x="10.3" y="135.9">C</text>
<text x="285.3" y="135.9">C</text>
<text x="197.3" y="149.8">VR2+</text>
<text x="207.5" y="154.6" transform="rotate(-90 207.5 154.6)">1SWITCH VR HALL 2</text>
<text x="216.3" y="152.4" transform="rotate(-90 216.3 152.4)">VR2-</text>
<text x="157.5" y="161">ADC-Clamp-8</text>
<text x="227.7" y="157.7">ADC-Clamp-10</text>
<text x="267.1" y="157.7">MCU-D18</text>
<text x="40" y="163.5">MCU-D2</text>
<text x="119.3" y="164.8">Clutch_in</text>
<text x="157.5" y="164.8">MCU-D51</text>
<text x="34.1" y="172.4">ADC-Clamp-7</text>
<text x="10.3" y="185.9">D</text>
<text x="36.8" y="181.3">Flex_Sensor</text>
<text x="120" y="180">VSS</text>
<text x="155.4" y="180">MCU-D3</text>
<text x="285.3" y="185.9">D</text>
<text x="35" y="199.9">1</text>
<text x="85" y="199.9">2</text>
<text x="135" y="199.9">3</text>
<text x="185" y="199.9">4</text>
<text x="235" y="199.9">5</text>
<text x="285" y="199.9">6</text>
</g>
<g font-size="1.8" fill="#006464">
<text x="188.5" y="17.9">SP721ABG/SP721ABTG</text>
<text x="198.1" y="15.5">U7</text>
<text x="244.4" y="17.9">SP721ABG/SP721ABTG</text>
<text x="254" y="15.5">U8</text>
<text x="194.9" y="22.3">VCC</text>
<text x="201.5" y="22.3">VB</text>
<text x="214.2" y="22.8">VDDA</text>
<text x="250.8" y="22.3">VCC</text>
<text x="257.4" y="22.3">VB</text>
<text x="270.1" y="22.8">VDDA</text>
<text x="36.7" y="28.7">MPX5700ASX</text>
<text x="139" y="28.6">R47</text>
<text x="72.7" y="34.2">VDD</text>
<text x="138.4" y="30.9">470R</text>
<text x="194.9" y="32.5">HIN</text>
<text x="194.9" y="35">LIN</text>
<text x="201.2" y="32.5">HO</text>
<text x="201.6" y="35">VS</text>
<text x="250.8" y="32.5">HIN</text>
<text x="250.8" y="35">LIN</text>
<text x="257.1" y="32.5">HO</text>
<text x="257.5" y="35">VS</text>
<text x="30.4" y="38.2">U6</text>
<text x="45.3" y="38.8">0.01uF</text>
<text x="47.9" y="36.3">C10</text>
<text x="63.5" y="38.7">1uF</text>
<text x="63.5" y="36.4">C13</text>
<text x="132.5" y="41.6">C16</text>
<text x="159.1" y="41.6">C20</text>
<text x="187.1" y="38.9" transform="rotate(-90 187.1 38.9)">GND</text>
<text x="194.9" y="37.6">COM</text>
<text x="201.5" y="37.6">LO</text>
<text x="243" y="38.9" transform="rotate(-90 243 38.9)">GND</text>
<text x="250.8" y="37.6">COM</text>
<text x="257.4" y="37.6">LO</text>
<text x="45.3" y="46.1">470R</text>
<text x="45.9" y="43.7">R40</text>
<text x="55.9" y="44">C11</text>
<text x="55.9" y="46.3">470pf</text>
<text x="74.7" y="42.4" transform="rotate(-90 74.7 42.4)">GND</text>
<text x="132.5" y="43.9">0.1uF</text>
<text x="159.1" y="43.9">0.22uF</text>
<text x="233.1" y="51.2">VDDA</text>
<text x="161.9" y="57.3">GND</text>
<text x="227.9" y="58.9">MAX1</text>
<text x="247.9" y="56.2">+5VA</text>
<text x="209" y="62.1" transform="rotate(-90 209 62.1)">C23</text>
<text x="211.3" y="62.1" transform="rotate(-90 211.3 62.1)">0.001uF</text>
<text x="226.3" y="61.2">MAX VR1</text>
<text x="140.4" y="69.9">VDDA</text>
<text x="200" y="71.1">10k</text>
<text x="207.7" y="71.1">10k</text>
<text x="248.7" y="69.3">0.01uF</text>
<text x="248.7" y="67">C27</text>
<text x="257.6" y="67">C28</text>
<text x="257.6" y="69.3">0.1uF</text>
<text x="266.5" y="67">C29</text>
<text x="266.5" y="69.3">1uF</text>
<text x="133.3" y="75.1" transform="rotate(-90 133.3 75.1)">2.49k</text>
<text x="135.7" y="74.3" transform="rotate(-90 135.7 74.3)">R44</text>
<text x="138.4" y="76.7">470R</text>
<text x="139" y="74.3">R48</text>
<text x="199.8" y="73.4">R51</text>
<text x="207.4" y="73.4">R55</text>
<text x="222.5" y="74.3" transform="rotate(-90 222.5 74.3)">1</text>
<text x="49.5" y="83">470R</text>
<text x="50.1" y="80.7">R41</text>
<text x="210.2" y="79.4" transform="rotate(-90 210.2 79.4)">R53</text>
<text x="222.6" y="83.5" transform="rotate(-90 222.6 83.5)">1</text>
<text x="227.6" y="81.5" transform="rotate(-90 227.6 81.5)">JP3</text>
<text x="232.3" y="81">0.01uF</text>
<text x="235.1" y="83.3">C25</text>
<text x="257.4" y="79.4" transform="rotate(-90 257.4 79.4)">GND</text>
<text x="273.7" y="80" transform="rotate(-90 273.7 80)">1k</text>
<text x="276" y="80.7" transform="rotate(-90 276 80.7)">R57</text>
<text x="132.5" y="87.3">C17</text>
<text x="132.5" y="89.6">0.1uF</text>
<text x="159.1" y="89.6">0.22uF</text>
<text x="159.1" y="87.3">C21</text>
<text x="208.4" y="84">4.7K</text>
<text x="210.2" y="89.9" transform="rotate(-90 210.2 89.9)">JP1</text>
<text x="213.9" y="84">2W</text>
<text x="222.5" y="84.1" transform="rotate(-90 222.5 84.1)">MAX OUT2</text>
<text x="43.6" y="93.7">C8</text>
<text x="43.6" y="96">0.1uF</text>
<text x="70.2" y="96">0.22uF</text>
<text x="70.2" y="93.7">C14</text>
<text x="161.9" y="103">GND</text>
<text x="73" y="109.4">GND</text>
<text x="141.7" y="116.9">VDDA</text>
<text x="250.1" y="117.6">+5VA</text>
<text x="45.7" y="124" transform="rotate(-90 45.7 124)">3.9k</text>
<text x="48" y="123.9" transform="rotate(-90 48 123.9)">R39</text>
<text x="51.4" y="123.9">R42</text>
<text x="134.6" y="122.1" transform="rotate(-90 134.6 122.1)">2.49k</text>
<text x="136.9" y="121.3" transform="rotate(-90 136.9 121.3)">R45</text>
<text x="139.7" y="123.6">470R</text>
<text x="140.3" y="121.3">R49</text>
<text x="211.3" y="123.6" transform="rotate(-90 211.3 123.6)">C24</text>
<text x="213.6" y="123.6" transform="rotate(-90 213.6 123.6)">0.001uF</text>
<text x="228.5" y="122.6">MAX VR2</text>
<text x="230.2" y="120.3">MAX2</text>
<text x="50.8" y="126.2">470R</text>
<text x="44.8" y="136.9">C9</text>
<text x="71.5" y="136.9">C15</text>
<text x="133.7" y="134.3">C18</text>
<text x="133.7" y="136.6">0.1uF</text>
<text x="160.4" y="136.6">0.22uF</text>
<text x="160.4" y="134.3">C22</text>
<text x="202.1" y="134.9">R52</text>
<text x="202.3" y="132.6">10k</text>
<text x="209.7" y="134.9">R56</text>
<text x="210" y="132.6">10k</text>
<text x="224.8" y="135.8" transform="rotate(-90 224.8 135.8)">2</text>
<text x="31.3" y="139.1" transform="rotate(-90 31.3 139.1)">R38</text>
<text x="33.9" y="138.4" transform="rotate(-90 33.9 138.4)">1k</text>
<text x="44.8" y="139.2">0.1uF</text>
<text x="71.5" y="139.2">0.22uF</text>
<text x="212.4" y="140.8" transform="rotate(-90 212.4 140.8)">R54</text>
<text x="229.8" y="143" transform="rotate(-90 229.8 143)">JP4</text>
<text x="234.6" y="142.5">0.01uF</text>
<text x="259.6" y="140.8" transform="rotate(-90 259.6 140.8)">GND</text>
<text x="276" y="141.4" transform="rotate(-90 276 141.4)">1k</text>
<text x="278.3" y="142.2" transform="rotate(-90 278.3 142.2)">R58</text>
<text x="210.7" y="145.5">4.7K</text>
<text x="216.2" y="145.5">2W</text>
<text x="224.8" y="145.5" transform="rotate(-90 224.8 145.5)">MAX OUT2</text>
<text x="224.9" y="145" transform="rotate(-90 224.9 145)">1</text>
<text x="237.4" y="144.8">C26</text>
<text x="74.3" y="152.6">GND</text>
<text x="163.2" y="150">GND</text>
<text x="212.4" y="151.4" transform="rotate(-90 212.4 151.4)">JP2</text>
<text x="136.5" y="159.6">R46</text>
<text x="62.8" y="167.1">R43</text>
<text x="137.2" y="162.2">1k</text>
<text x="62.6" y="169.4">2.4k</text>
<text x="74.4" y="172.7">VDDA</text>
<text x="61.4" y="178.5">0.22uF</text>
<text x="61.4" y="176.2">C12</text>
<text x="129.3" y="182.6">0.1uF</text>
<text x="130.8" y="184.9">C19</text>
<text x="142.2" y="184.8" transform="rotate(-90 142.2 184.8)">R50</text>
<text x="151.2" y="184.1" transform="rotate(-90 151.2 184.1)">1k</text>
<text x="56.5" y="188.1">GND</text>
<text x="144.2" y="191.9">VDD</text>
<text x="138.7" y="194" transform="rotate(-90 138.7 194)">GND</text>
</g>
<g font-size="1.8" fill="#a90000">
<text x="192.5" y="21.2">1</text>
<text x="205.2" y="21.2">8</text>
<text x="248.3" y="21.2">1</text>
<text x="261" y="21.2">8</text>
<text x="36.4" y="35.2">4</text>
<text x="36.4" y="32.6">5</text>
<text x="36.4" y="30.1">6</text>
<text x="192.5" y="31.4">2</text>
<text x="192.5" y="33.9">3</text>
<text x="205.2" y="33.9">6</text>
<text x="205.2" y="31.4">7</text>
<text x="248.3" y="31.4">2</text>
<text x="248.3" y="33.9">3</text>
<text x="261" y="33.9">6</text>
<text x="261" y="31.4">7</text>
<text x="36.4" y="40.3">2</text>
<text x="36.4" y="37.7">3</text>
<text x="192.5" y="36.4">4</text>
<text x="205.2" y="36.4">5</text>
<text x="248.3" y="36.4">4</text>
<text x="261" y="36.4">5</text>
<text x="36.4" y="42.8">1</text>
<text x="225.4" y="63.2">1</text>
<text x="225.4" y="65.8">2</text>
<text x="234.2" y="63.2">5</text>
<text x="234.2" y="65.8">6</text>
<text x="225.4" y="68.3">3</text>
<text x="225.4" y="70.9">4</text>
<text x="234.2" y="68.3">7</text>
<text x="234.2" y="70.9">8</text>
<text x="205.2" y="83" transform="rotate(-90 205.2 83)">3</text>
<text x="202.2" y="87.1">2</text>
<text x="227.6" y="124.7">1</text>
<text x="236.5" y="124.7">5</text>
<text x="227.6" y="127.3">2</text>
<text x="227.6" y="129.8">3</text>
<text x="236.5" y="127.3">6</text>
<text x="236.5" y="129.8">7</text>
<text x="227.6" y="132.3">4</text>
<text x="236.5" y="132.3">8</text>
<text x="204.5" y="148.6">2</text>
<text x="207.5" y="144.5" transform="rotate(-90 207.5 144.5)">3</text>
</g>
</svg>
